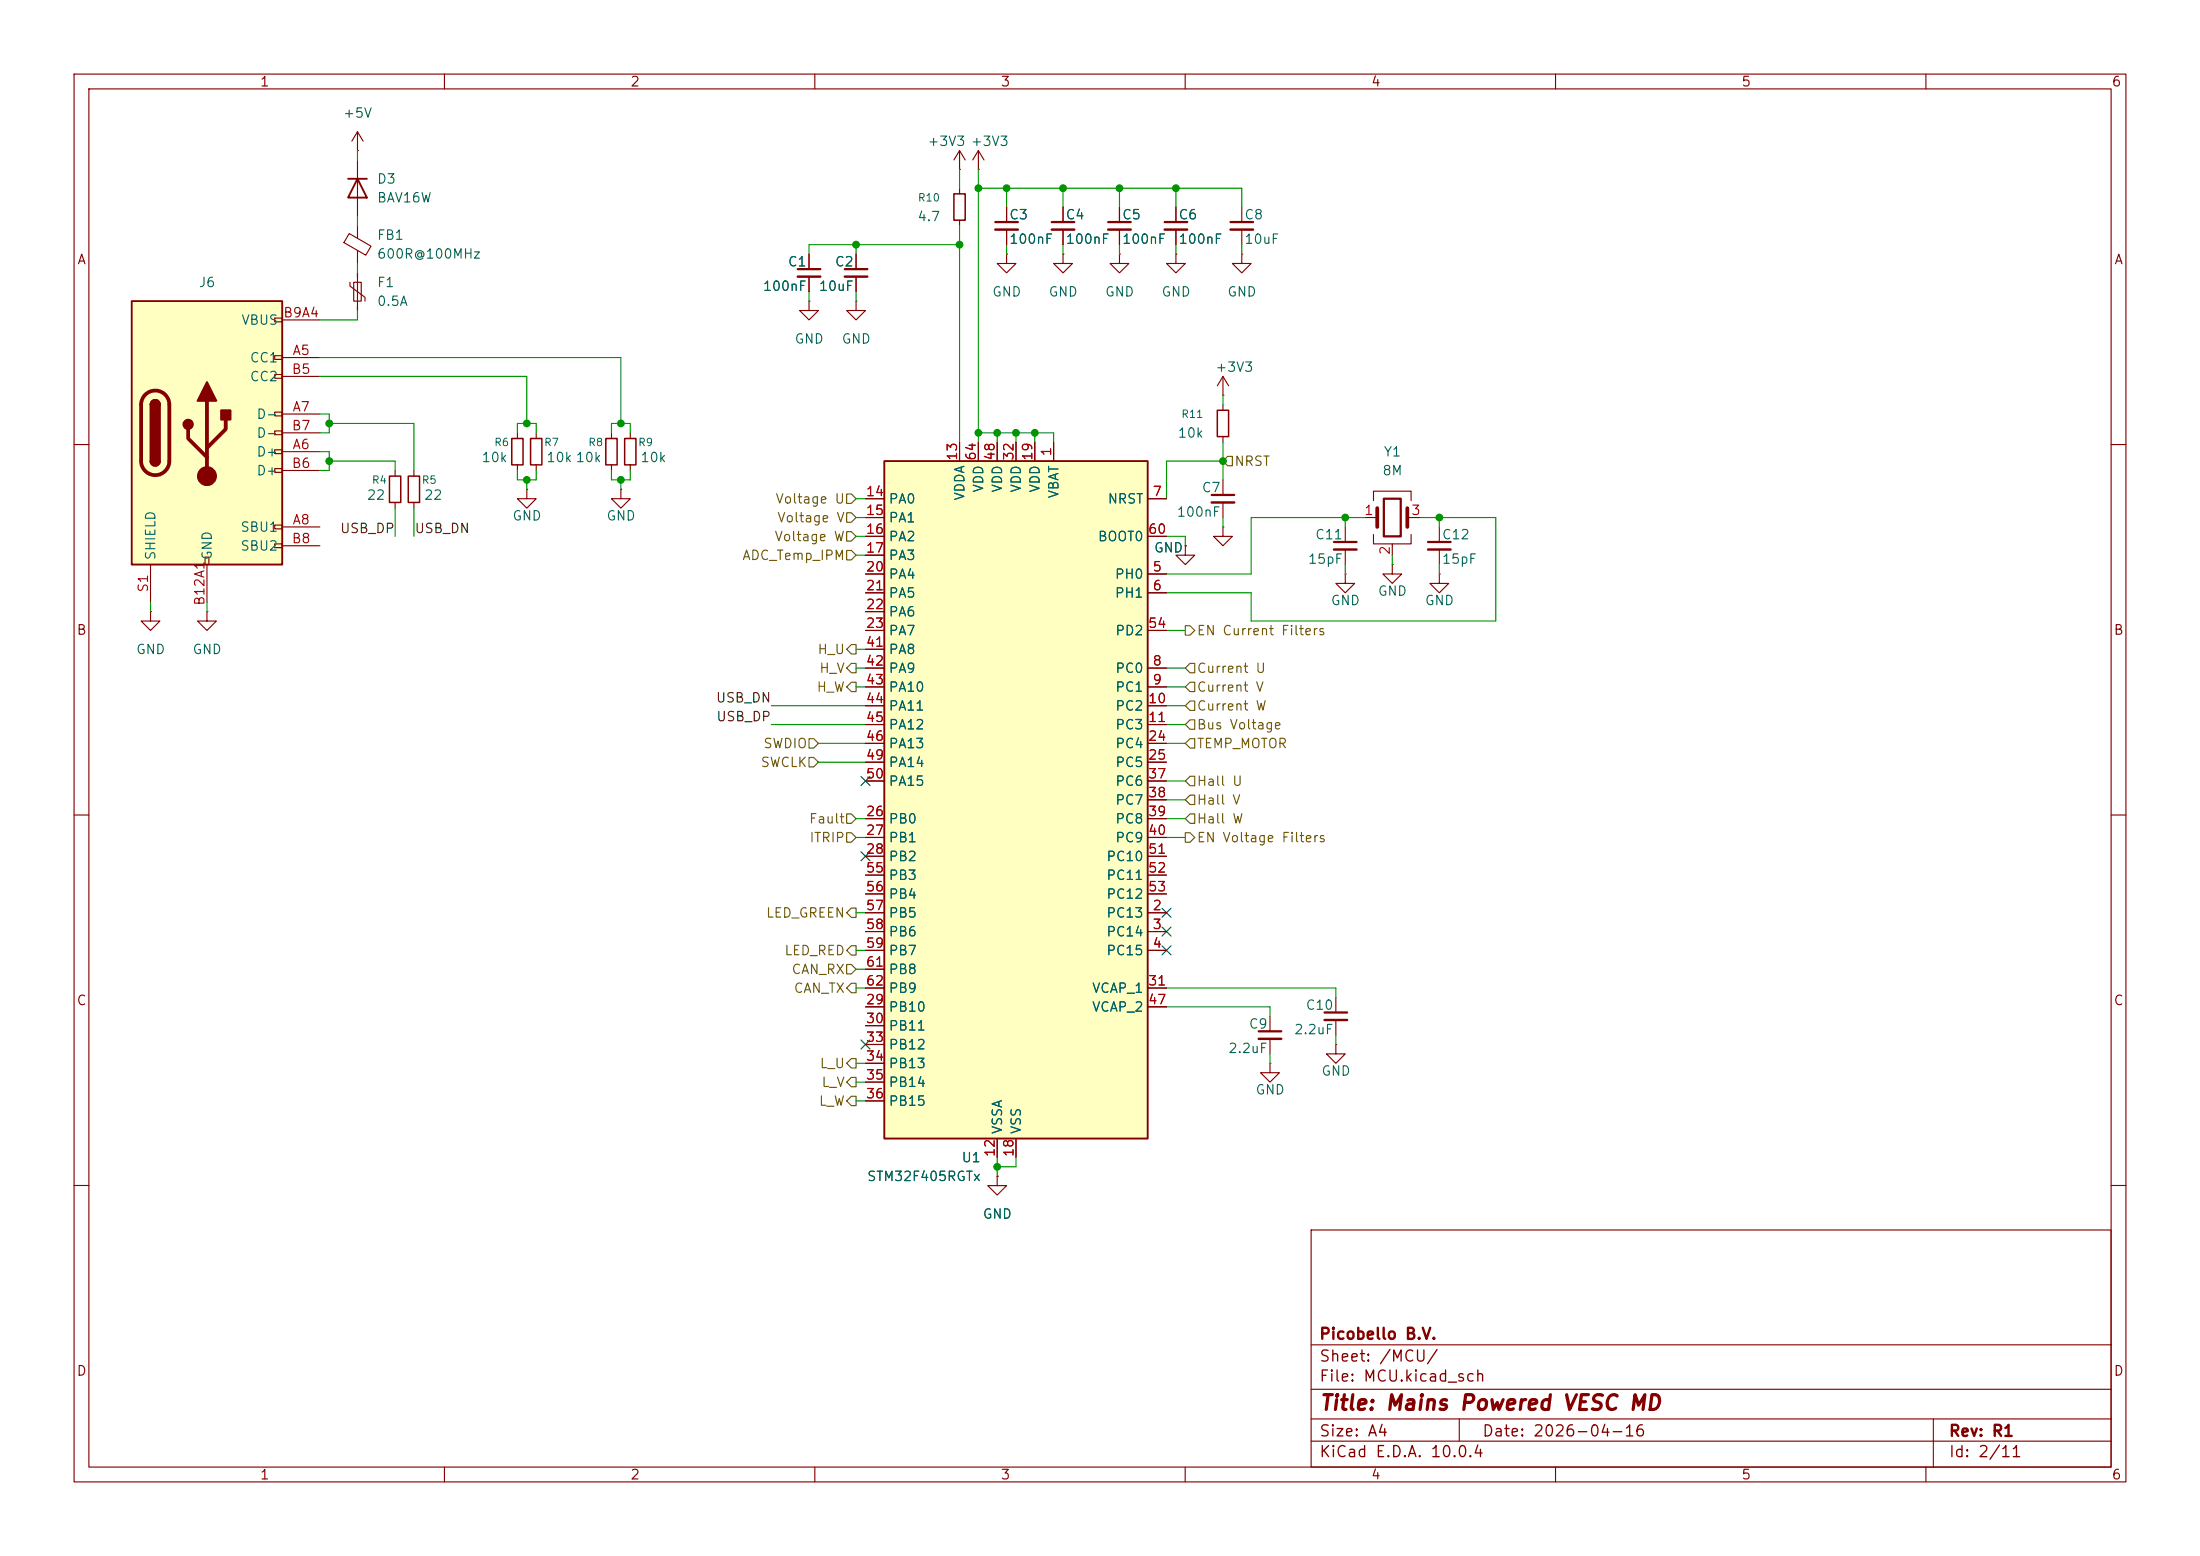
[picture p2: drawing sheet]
<svg xmlns="http://www.w3.org/2000/svg" width="297mm" height="210mm" viewBox="0 0 297 210" stroke-linecap="round" stroke-linejoin="round" font-family="sans-serif">
<g fill="none" stroke="#840000" stroke-width=".15">
<path d="M10 10h277v190h-277zM12 12h273v186h-273zM48.3 17.8v2.5M48.3 17.8l-.8 1.3M48.3 17.8l.7 1.3M60 10v2M110 10v2M160 10v2M210 10v2M260 10v2M47.1 31.5l3 1.7-.7 1.2-3-1.7zM47.2 38.1v.5l2.1 1.5v.5"/>
<path d="M47.8 38.1h1v2.5h-1zM48.3 20.3h.1M48.3 21.6v7.6M48.3 30.5v1.6M48.3 33.8v1.8M48.3 36.8v5.1M69.8 58.4v.8M165.1 53.3h.1M165.1 50.8v2.5M165.1 54.6v.8M165.1 58.9v.8M165.1 50.8l-.8 1.3"/>
<path d="M165.1 50.8l.8 1.3M10 60h2M53.3 63.5v.8M53.3 67.8v.8M55.9 63.5v.8M55.9 67.8v.8M69.8 62.7v.8M71.1 66v1.3h1.3l-1.3 1.3-1.3-1.3h1.3M71.1 66h.1M83.8 66v1.3h1.3l-1.3 1.3-1.3-1.3h1.3M83.8 66h.1M165.1 71.1v1.3h1.3l-1.3 1.3-1.3-1.3h1.3"/>
<path d="M165.1 71.1h.1M165.1 64.8v2M165.1 67.8v2.1M181.6 77.5v1.2h1.3l-1.3 1.3-1.3-1.3h1.3M181.6 77.5h.1M285 60h2M20.3 82.6v1.2h1.3l-1.3 1.3-1.3-1.3h1.3M20.3 82.6h.1M27.9 82.6v1.2h1.3l-1.3 1.3-1.2-1.3h1.2M27.9 82.6h.1M10 110h2M285 110h2"/>
<path d="M171.4 137.2v2M180.3 134.6v2.1M180.3 137.7v2M171.4 143.5v1.3h1.3l-1.3 1.3-1.2-1.3h1.2M171.4 143.5h.1M171.4 140.2v2M180.3 141v1.2h1.3l-1.3 1.3-1.2-1.3h1.2M180.3 141h.1M10 160h2M177 166h108v32h-108zM285 160h2M60 198v2"/>
<path d="M110 198v2M160 198v2M177 194.5h108M177 191.5h108M177 187.5h108M177 181.5h108M197 191.5v3M210 198v2M260 198v2M261 191.5v6.5"/>
</g>
<path d="M69.1 59.2h1.5v3.5h-1.5zM164.3 55.4h1.6v3.5h-1.6zM52.6 64.3h1.5v3.5h-1.5zM55.1 64.3h1.5v3.5h-1.5z" fill="none" stroke="#840000" stroke-width=".2"/>
<path d="M47 24.1h2.5M48.3 24.1l1.2 2.6h-2.5z" fill="none" stroke="#840000" stroke-width=".25"/>
<path d="M163.6 66.8h3M169.9 139.2h3.1M178.8 136.7h3.1" fill="none" stroke="#840000" stroke-width=".3"/>
<path d="M163.6 67.8h3M178.8 137.7h3.1M169.9 140.2h3.1" fill="none" stroke="#840000" stroke-width=".33"/>
<path d="M17.8 40.6h20.3v35.6h-20.3z" fill="#ffffc2"/>
<g fill="none" stroke="#840000" stroke-width=".15">
<path d="M109.2 34.3v2M109.2 37.3v2.1M115.6 34.3v2M115.6 37.3v2.1M129.5 25.4v.8M129.5 29.7v.8M37.1 42.9h1v.5h-1zM37.1 48h1v.5h-1zM37.1 50.5h1v.6h-1zM37.1 55.6h1v.5h-1zM37.1 58.2h1v.5h-1zM38.1 48.3h5.1"/>
<path d="M38.1 55.9h5.1M38.1 50.8h5.1M38.1 58.4h5.1M38.1 43.2h5.1M85.1 58.4v.8M109.2 40.6v1.3h1.3l-1.3 1.3-1.3-1.3h1.3M109.2 40.6h.1M115.6 40.6v1.3h1.2l-1.2 1.3-1.3-1.3h1.3M115.6 40.6h.1M20.3 76.2v5.1M27.7 75.2h.5v1h-.5zM27.9 76.2v5.1"/>
<path d="M37.1 60.7h1v.5h-1zM37.1 63.2h1v.6h-1zM37.1 70.9h1v.5h-1zM37.1 73.4h1v.5h-1zM38.1 61h5.1M38.1 71.1h5.1M38.1 63.5h5.1M38.1 73.7h5.1M85.1 62.7v.8M188 76.2v1.3h1.2l-1.2 1.2-1.3-1.2h1.3M188 76.2h.1M194.3 77.5v1.2h1.3l-1.3 1.3-1.3-1.3h1.3"/>
<path d="M194.3 77.5h.1"/>
</g>
<path d="M17.8 40.6h20.3v35.6h-20.3zM20.3 54.6a.64 .64 0 0 1 .7-.6 .64 .64 0 0 1 .6 .6M20.3 62.2a.64 .64 0 0 0 .7 .7 .64 .64 0 0 0 .6-.7" fill="none" stroke="#840000" stroke-width=".25"/>
<path d="M19.6 53.3a1.9 1.9 0 0 1 2.1-.4 1.9 1.9 0 0 1 1.2 1.7v7.6a1.91 1.91 0 0 1-1.9 1.9 1.91 1.91 0 0 1-2-1.9v-7.6a1.9 1.9 0 0 1 .6-1.3zM25.4 57.9v1.3l2.5 2.5M27.9 54.1v10.2M30.5 56.6v1.3l-2.6 2.6" fill="none" stroke="#840000" stroke-width=".51"/>
<g fill="#840000" stroke="#840000" stroke-width=".25">
<path d="M20.3 54.6h1.3v7.6h-1.3z"/>
<path d="M20.5 54.2a.64 .64 0 0 1 .7-.2 .64 .64 0 0 1 .4 .6h-1.3z"/>
<path d="M20.3 62.2h1.3a.64 .64 0 0 1-.6 .7 .64 .64 0 0 1-.7-.7z"/>
<path d="M27.9 51.6l1.3 2.5h-2.5z"/>
<path d="M29.8 55.4h1.3v1.2h-1.3z"/>
<circle cx="25.4" cy="57.3" r=".63"/>
</g>
<circle cx="27.9" cy="64.3" r="1.27" fill="#840000" stroke="#840000" stroke-width=".15"/>
<path d="M107.7 36.3h3M114 36.3h3.1" fill="none" stroke="#840000" stroke-width=".3"/>
<path d="M107.7 37.3h3M114 37.3h3.1" fill="none" stroke="#840000" stroke-width=".33"/>
<path d="M128.8 26.2h1.5v3.5h-1.5zM84.3 59.2h1.6v3.5h-1.6z" fill="none" stroke="#840000" stroke-width=".2"/>
<path d="M119.4 62.2h35.5v91.5h-35.5z" fill="#ffffc2"/>
<path d="M119.4 62.2h35.5v91.5h-35.5z" fill="none" stroke="#840000" stroke-width=".25"/>
<g fill="none" stroke="#840000" stroke-width=".15">
<path d="M109.2 34.3v2M109.2 37.3v2.1M115.6 34.3v2M115.6 37.3v2.1M129.5 22.9h.1M129.5 20.3v2.6M129.5 20.3l-.7 1.3M129.5 20.3l.8 1.3M132.1 22.9h.1M132.1 20.3v2.6M132.1 20.3l-.8 1.3M132.1 20.3l.7 1.3"/>
<path d="M135.9 34.3v1.3h1.3l-1.3 1.2-1.3-1.2h1.3M135.9 34.3h.1M135.9 27.9v2.1M135.9 31v2M143.5 34.3v1.3h1.3l-1.3 1.2-1.3-1.2h1.3M143.5 34.3h.1M143.5 27.9v2.1M143.5 31v2M151.1 34.3v1.3h1.3l-1.3 1.2-1.2-1.2h1.2M151.1 34.3h.1M151.1 27.9v2.1M151.1 31v2"/>
<path d="M158.7 34.3v1.3h1.3l-1.3 1.2-1.2-1.2h1.2M158.7 34.3h.1M158.7 27.9v2.1M158.7 31v2M167.6 34.3v1.3h1.3l-1.3 1.2-1.2-1.2h1.2M167.6 34.3h.1M167.6 27.9v2.1M167.6 31v2M72.4 58.4v.8M82.5 58.4v.8M129.5 59.7v2.5M132.1 59.7v2.5"/>
<path d="M134.6 59.7v2.5M137.2 59.7v2.5M139.7 59.7v2.5M142.2 59.7v2.5M72.4 62.7v.8M82.5 62.7v.8M116.8 77.5h2.6M116.8 67.3h2.6M116.8 69.9h2.6M116.8 72.4h2.6M116.8 74.9h2.6M154.9 77.5h2.6"/>
<path d="M154.9 67.3h2.6M154.9 72.4h2.6M160 73.7v1.2h1.3l-1.3 1.3-1.3-1.3h1.3M160 73.7h.1M181.6 71.1v2.1M181.6 74.2v2M184.1 69.9h1.8M185.4 67.6v-1.3h5.1v1.3M185.4 72.1v1.3h5.1v-1.3M188 73.4v1.5M190 69.9h1.8M194.3 71.1v2.1"/>
<path d="M194.3 74.2v2M116.8 80h2.6M116.8 90.2h2.6M116.8 92.7h2.6M116.8 95.3h2.6M116.8 97.8h2.6M116.8 82.6h2.6M116.8 85.1h2.6M116.8 87.6h2.6M154.9 80h2.6M154.9 90.2h2.6M154.9 92.7h2.6"/>
<path d="M154.9 95.3h2.6M154.9 97.8h2.6M154.9 85.1h2.6M116.8 100.3h2.6M116.8 102.9h2.6M116.8 110.5h2.6M116.8 113h2.6M116.8 115.6h2.6M116.8 105.4h2.6M116.8 118.1h2.6M154.9 100.3h2.6M154.9 102.9h2.6"/>
<path d="M154.9 110.5h2.6M154.9 113h2.6M154.9 115.6h2.6M154.9 105.4h2.6M154.9 108h2.6M154.9 118.1h2.6M116.8 123.2h2.6M116.8 125.7h2.6M116.8 128.3h2.6M116.8 135.9h2.6M116.8 138.4h2.6M116.8 133.4h2.6"/>
<path d="M116.8 120.7h2.6M116.8 130.8h2.6M154.9 123.2h2.6M154.9 125.7h2.6M154.9 128.3h2.6M154.9 135.9h2.6M154.9 133.4h2.6M154.9 120.7h2.6M116.8 141h2.6M116.8 143.5h2.6M116.8 146.1h2.6M116.8 148.6h2.6"/>
<path d="M134.6 158.8v1.2h1.3l-1.3 1.3-1.3-1.3h1.3M134.6 158.8h.1M134.6 153.7v2.5M137.2 153.7v2.5"/>
</g>
<path d="M134.4 30h3M142 30h3M149.6 30h3.1M157.2 30h3.1M166.1 30h3.1M180.1 73.2h3M186.8 67.3h2.3v5.1h-2.3zM192.8 73.2h3" fill="none" stroke="#840000" stroke-width=".3"/>
<path d="M134.4 31h3M142 31h3M149.6 31h3.1M157.2 31h3.1M166.1 31h3.1M180.1 74.2h3M192.8 74.2h3" fill="none" stroke="#840000" stroke-width=".33"/>
<path d="M185.9 68.6v2.5M190 68.6v2.5" fill="none" stroke="#840000" stroke-width=".51"/>
<path d="M71.6 59.2h1.6v3.5h-1.6zM81.8 59.2h1.5v3.5h-1.5z" fill="none" stroke="#840000" stroke-width=".2"/>
<g fill="none" stroke="#725600" stroke-width=".15">
<path d="M114.3 66.7h.6l.7 .6-.7 .6h-.6zM114.3 71.8h.6l.7 .6-.7 .6h-.6zM114.3 69.2h.6l.7 .7-.7 .6h-.6zM114.3 74.3h.6l.7 .6-.7 .7h-.6zM165.7 61.6h.7v1.3h-.7l-.6-.7zM109.2 99.7h.7l.6 .6-.6 .7h-.7zM114.9 89.5h.7v1.3h-.7l-.6-.6zM114.9 87h.7v1.3h-.7l-.6-.7zM114.9 92.1h.7v1.2h-.7l-.6-.6zM160 84.5h.7l.6 .6-.6 .6h-.7zM160.7 92.1h.6v1.2h-.6l-.7-.6zM160.7 99.7h.6v1.3h-.6l-.7-.7z"/>
<path d="M160.7 94.6h.6v1.3h-.6l-.7-.6zM160.7 97.2h.6v1.2h-.6l-.7-.6zM160.7 89.5h.6v1.3h-.6l-.7-.6zM109.2 102.2h.7l.6 .7-.6 .6h-.7zM114.3 112.4h.6l.7 .6-.7 .7h-.6zM114.3 109.9h.6l.7 .6-.7 .6h-.6zM160 112.4h.7l.6 .6-.6 .7h-.7zM160.7 104.8h.6v1.2h-.6l-.7-.6zM160.7 107.3h.6v1.3h-.6l-.7-.6zM160.7 109.9h.6v1.2h-.6l-.7-.6zM114.3 130.2h.6l.7 .6-.7 .6h-.6zM114.9 122.6h.7v1.2h-.7l-.6-.6z"/>
<path d="M114.9 127.6h.7v1.3h-.7l-.6-.6zM114.9 132.7h.7v1.3h-.7l-.6-.6zM114.9 145.4h.7v1.3h-.7l-.6-.6zM114.9 148h.7v1.2h-.7l-.6-.6zM114.9 142.9h.7v1.2h-.7l-.6-.6z"/>
</g>
<g fill="none" stroke="#009600" stroke-width=".15">
<path d="M48.3 20.3v1.3M48.3 29.2v1.3M48.3 35.6v1.2M109.2 39.4v1.2M115.6 33v1.3M115.6 39.4v1.2M129.5 22.9v2.5M129.5 30.5v29.2M129.5 33h-20.3v1.3M132.1 25.4h35.5v2.5M132.1 22.9v36.8M135.9 25.4v2.5"/>
<path d="M135.9 33v1.3M143.5 25.4v2.5M143.5 33v1.3M151.1 25.4v2.5M151.1 33v1.3M158.7 25.4v2.5M158.7 33v1.3M167.6 33v1.3M43.2 48.3h40.6v8.9M43.2 55.9h1.2v2.5h-1.2M43.2 50.8h27.9v6.4M44.4 57.2h11.5v6.3"/>
<path d="M48.3 41.9v1.3h-5.1M69.8 58.4v-1.2h2.6v1.2M82.5 58.4v-1.2h2.6v1.2M132.1 58.4h10.1v1.3M134.6 58.4v1.3M137.2 58.4v1.3M139.7 58.4v1.3M165.1 53.3v1.3M165.1 59.7v5.1M43.2 61h1.2v2.5h-1.2M44.4 62.2h8.9v1.3M53.3 68.6v3.8"/>
<path d="M55.9 68.6v3.8M69.8 63.5v1.3h2.6v-1.3M71.1 64.8v1.2M82.5 63.5v1.3h2.6v-1.3M83.8 64.8v1.2M115.6 69.9h1.2M115.6 72.4h1.2M115.6 74.9h1.2M115.6 67.3h1.2M157.5 72.4h2.5v1.3M165.1 62.2h-7.6v5.1M165.1 69.9v1.2"/>
<path d="M181.6 69.9v1.2M181.6 76.2v1.3M184.1 69.9h-15.2v7.6h-11.4M188 74.9v1.3M191.8 69.9h10.1v13.9h-33v-3.8h-11.4M194.3 69.9v1.2M194.3 76.2v1.3M20.3 81.3v1.3M27.9 81.3v1.3M104.1 95.3h12.7M104.1 97.8h12.7M115.6 90.2h1.2"/>
<path d="M115.6 92.7h1.2M115.6 87.6h1.2M157.5 85.1h2.5M157.5 95.3h2.5M157.5 90.2h2.5M157.5 92.7h2.5M157.5 97.8h2.5M110.5 100.3h6.3M110.5 102.9h6.3M115.6 113h1.2M115.6 110.5h1.2M157.5 105.4h2.5"/>
<path d="M157.5 113h2.5M157.5 108h2.5M157.5 110.5h2.5M157.5 100.3h2.5M115.6 133.4h1.2M115.6 123.2h1.2M115.6 128.3h1.2M115.6 130.8h1.2M157.5 135.9h13.9v1.3M157.5 133.4h22.8v1.2M180.3 139.7v1.3M115.6 143.5h1.2"/>
<path d="M115.6 146.1h1.2M115.6 148.6h1.2M134.6 156.2v2.6M137.2 156.2v1.3h-2.6M171.4 142.2v1.3"/>
</g>
<path d="M116.2 115l1.2 1.2M116.2 104.8l1.2 1.2M117.4 115l-1.2 1.2M117.4 104.8l-1.2 1.2M156.9 127.7l1.2 1.2M156.9 125.1l1.2 1.2M156.9 122.6l1.2 1.2M158.1 127.7l-1.2 1.2M158.1 125.1l-1.2 1.2M158.1 122.6l-1.2 1.2M116.2 140.4l1.2 1.2M117.4 140.4l-1.2 1.2" fill="none" stroke="#000084" stroke-width=".15"/>
<g fill="#009600" stroke="#009600" stroke-width=".14">
<circle cx="134.6" cy="157.5" r=".46"/>
<circle cx="139.7" cy="58.4" r=".46"/>
<circle cx="137.2" cy="58.4" r=".46"/>
<circle cx="181.6" cy="69.9" r=".46"/>
<circle cx="165.1" cy="62.2" r=".46"/>
<circle cx="132.1" cy="58.4" r=".46"/>
<circle cx="134.6" cy="58.4" r=".46"/>
<circle cx="129.5" cy="33" r=".46"/>
<circle cx="115.6" cy="33" r=".46"/>
<circle cx="44.4" cy="62.2" r=".46"/>
<circle cx="71.1" cy="57.2" r=".46"/>
<circle cx="83.8" cy="64.8" r=".46"/>
<circle cx="44.4" cy="57.2" r=".46"/>
<circle cx="83.8" cy="57.2" r=".46"/>
<circle cx="71.1" cy="64.8" r=".46"/>
<circle cx="151.1" cy="25.4" r=".46"/>
<circle cx="143.5" cy="25.4" r=".46"/>
<circle cx="135.9" cy="25.4" r=".46"/>
<circle cx="158.7" cy="25.4" r=".46"/>
<circle cx="132.1" cy="25.4" r=".46"/>
<circle cx="194.3" cy="69.9" r=".46"/>
</g>
<text font-size="2" fill="#840000" x="178" y="190.8">Title: Mains Powered VESC MD</text>
<g font-size="1.5" fill="#840000">
<text x="178" y="184.2">Sheet: /MCU/</text>
<text x="178" y="181.2">Picobello B.V.</text>
<text x="178" y="186.9">File: MCU.kicad_sch</text>
<text x="178" y="197.1">KiCad E.D.A. 10.0.4</text>
<text x="178" y="194.3">Size: A4</text>
<text x="200" y="194.3">Date: 2026-04-16</text>
<text x="263" y="194.3">Rev: R1</text>
<text x="263" y="197.1">Id: 2/11</text>
</g>
<g font-size="1.3" fill="#840000">
<text x="35" y="12">1</text>
<text x="85" y="12">2</text>
<text x="135" y="12">3</text>
<text x="185" y="12">4</text>
<text x="235" y="12">5</text>
<text x="285" y="12">6</text>
<text x="10.3" y="36">A</text>
<text x="285.3" y="36">A</text>
<text x="10.3" y="86">B</text>
<text x="285.3" y="86">B</text>
<text x="10.3" y="136">C</text>
<text x="285.3" y="136">C</text>
<text x="10.3" y="186">D</text>
<text x="285.3" y="186">D</text>
<text x="35" y="200">1</text>
<text x="85" y="200">2</text>
<text x="135" y="200">3</text>
<text x="185" y="200">4</text>
<text x="235" y="200">5</text>
<text x="285" y="200">6</text>
</g>
<g font-size="1.3" fill="#006464">
<text x="46.2" y="16.2">+5V</text>
<text x="125.1" y="20">+3V3 +3V3</text>
<text x="50.8" y="25.1">D3</text>
<text x="50.8" y="27.6">BAV16W</text>
<text x="136.2" y="29.9">C3</text>
<text x="143.8" y="29.9">C4</text>
<text x="151.4" y="29.9">C5</text>
<text x="159" y="29.9">C6</text>
<text x="167.9" y="29.9">C8</text>
<text x="50.8" y="32.7">FB1</text>
<text x="50.8" y="35.2">600R@100MHz</text>
<text x="123.8" y="30.2">4.7</text>
<text x="136.2" y="33.2">100nF</text>
<text x="143.8" y="33.2">100nF</text>
<text x="151.4" y="33.2">100nF</text>
<text x="159" y="33.2">100nF</text>
<text x="167.9" y="33.2">10uF</text>
<text x="26.7" y="39.1">J6</text>
<text x="50.8" y="39.1">F1</text>
<text x="50.8" y="41.6">0.5A</text>
<text x="102.9" y="39.6">100nF</text>
<text x="106.3" y="36.3">C1</text>
<text x="110.4" y="39.6">10uF</text>
<text x="112.6" y="36.3">C2</text>
<text x="133.9" y="40.3">GND</text>
<text x="141.5" y="40.3">GND</text>
<text x="149.1" y="40.3">GND</text>
<text x="156.7" y="40.3">GND</text>
<text x="165.6" y="40.3">GND</text>
<text x="32.5" y="44.2">VBUS</text>
<text x="107.2" y="46.7">GND</text>
<text x="113.5" y="46.7">GND</text>
<text x="33.6" y="49.2">CC1</text>
<text x="33.6" y="51.8">CC2</text>
<text x="164" y="50.5">+3V3</text>
<text x="34.5" y="56.9">D-</text>
<text x="34.5" y="59.4">D-</text>
<text x="158.9" y="59.4">10k</text>
<text x="34.5" y="61.9">D+</text>
<text x="34.5" y="64.5">D+</text>
<text x="64.9" y="62.7">10k</text>
<text x="73.7" y="62.7">10k 10k</text>
<text x="86.4" y="62.7">10k</text>
<text x="186.5" y="64.5">8M</text>
<text x="186.7" y="61.9">Y1</text>
<text x="49.4" y="67.8">22</text>
<text x="57.2" y="67.8">22</text>
<text x="69.1" y="70.6">GND</text>
<text x="81.8" y="70.6">GND</text>
<text x="119.9" y="68.3">PA0</text>
<text x="119.9" y="70.8">PA1</text>
<text x="130.5" y="67.7" transform="rotate(-90 130.5 67.7)">VDDA</text>
<text x="133.1" y="66.6" transform="rotate(-90 133.1 66.6)">VDD</text>
<text x="135.6" y="66.6" transform="rotate(-90 135.6 66.6)">VDD</text>
<text x="138.1" y="66.6" transform="rotate(-90 138.1 66.6)">VDD</text>
<text x="140.7" y="66.6" transform="rotate(-90 140.7 66.6)">VDD</text>
<text x="143.2" y="67.4" transform="rotate(-90 143.2 67.4)">VBAT</text>
<text x="149.5" y="68.3">NRST</text>
<text x="158.8" y="70.1">100nF</text>
<text x="162.2" y="66.8">C7</text>
<text x="21.3" y="75.7" transform="rotate(-90 21.3 75.7)">SHIELD</text>
<text x="28.9" y="75.7" transform="rotate(-90 28.9 75.7)">GND</text>
<text x="32.4" y="72.1">SBU1</text>
<text x="32.4" y="74.6">SBU2</text>
<text x="119.9" y="73.4">PA2</text>
<text x="119.9" y="75.9">PA3</text>
<text x="148.1" y="73.4">BOOT0</text>
<text x="155.7" y="74.9">GND</text>
<text x="176.5" y="76.4">15pF</text>
<text x="177.5" y="73.1">C11</text>
<text x="194.6" y="73.1">C12</text>
<text x="194.6" y="76.4">15pF</text>
<text x="119.9" y="78.4">PA4</text>
<text x="119.9" y="81">PA5</text>
<text x="119.9" y="83.5">PA6</text>
<text x="150.4" y="78.4">PH0</text>
<text x="150.4" y="81">PH1</text>
<text x="179.6" y="82">GND</text>
<text x="185.9" y="80.7">GND</text>
<text x="192.3" y="82">GND</text>
<text x="18.3" y="88.6">GND</text>
<text x="25.9" y="88.6">GND</text>
<text x="119.9" y="86.1">PA7</text>
<text x="119.9" y="88.6">PA8</text>
<text x="150.5" y="86.1">PD2</text>
<text x="119.9" y="91.1">PA9</text>
<text x="119.9" y="93.7">PA10</text>
<text x="150.5" y="91.1">PC0</text>
<text x="150.5" y="93.7">PC1</text>
<text x="119.9" y="96.2">PA11</text>
<text x="119.9" y="98.8">PA12</text>
<text x="119.9" y="101.3">PA13</text>
<text x="150.5" y="96.2">PC2</text>
<text x="150.5" y="98.8">PC3</text>
<text x="150.5" y="101.3">PC4</text>
<text x="119.9" y="103.8">PA14</text>
<text x="119.9" y="106.4">PA15</text>
<text x="150.5" y="103.8">PC5</text>
<text x="150.5" y="106.4">PC6</text>
<text x="119.9" y="111.5">PB0</text>
<text x="150.5" y="108.9">PC7</text>
<text x="150.5" y="111.5">PC8</text>
<text x="119.9" y="114">PB1</text>
<text x="119.9" y="116.5">PB2</text>
<text x="119.9" y="119.1">PB3</text>
<text x="149.3" y="116.5">PC10</text>
<text x="149.3" y="119.1">PC11</text>
<text x="150.5" y="114">PC9</text>
<text x="119.9" y="121.6">PB4</text>
<text x="119.9" y="124.2">PB5</text>
<text x="149.3" y="124.2">PC13</text>
<text x="149.3" y="121.6">PC12</text>
<text x="119.9" y="126.7">PB6</text>
<text x="119.9" y="129.2">PB7</text>
<text x="119.9" y="131.8">PB8</text>
<text x="149.3" y="126.7">PC14</text>
<text x="149.3" y="129.2">PC15</text>
<text x="119.9" y="136.9">PB10</text>
<text x="119.9" y="134.3">PB9</text>
<text x="147.3" y="134.3">VCAP_1</text>
<text x="147.3" y="136.9">VCAP_2</text>
<text x="176.2" y="136.6">C10</text>
<text x="119.9" y="139.4">PB11</text>
<text x="119.9" y="141.9">PB12</text>
<text x="165.7" y="142.4">2.2uF</text>
<text x="168.5" y="139.1">C9</text>
<text x="174.6" y="139.9">2.2uF</text>
<text x="119.9" y="144.5">PB13</text>
<text x="119.9" y="147">PB14</text>
<text x="119.9" y="149.6">PB15</text>
<text x="169.4" y="148">GND</text>
<text x="178.3" y="145.5">GND</text>
<text x="135.6" y="153.2" transform="rotate(-90 135.6 153.2)">VSSA</text>
<text x="138.1" y="153.2" transform="rotate(-90 138.1 153.2)">VSS</text>
<text x="117" y="159.7">STM32F405RGTx</text>
<text x="129.7" y="157.2">U1</text>
<text x="132.6" y="164.8">GND</text>
</g>
<g font-size="1.3" fill="#a90000">
<text x="38.1" y="43.2">B9A4</text>
<text x="39.3" y="50.8">B5</text>
<text x="39.4" y="48.2">A5</text>
<text x="39.3" y="58.4">B7</text>
<text x="39.4" y="55.9">A7</text>
<text x="39.3" y="63.5">B6</text>
<text x="39.4" y="60.9">A6</text>
<text x="129.5" y="62.3" transform="rotate(-90 129.5 62.3)">13</text>
<text x="132.1" y="62.3" transform="rotate(-90 132.1 62.3)">64</text>
<text x="134.6" y="62.3" transform="rotate(-90 134.6 62.3)">48</text>
<text x="137.1" y="62.3" transform="rotate(-90 137.1 62.3)">32</text>
<text x="139.7" y="62.3" transform="rotate(-90 139.7 62.3)">19</text>
<text x="142.2" y="61.7" transform="rotate(-90 142.2 61.7)">1</text>
<text x="39.4" y="71.1">A8</text>
<text x="116.8" y="67.3">14</text>
<text x="116.8" y="69.8">15</text>
<text x="155.5" y="67.3">7</text>
<text x="184.1" y="69.8">1</text>
<text x="190.4" y="69.8">3</text>
<text x="39.3" y="73.6">B8</text>
<text x="116.8" y="72.4">16</text>
<text x="116.8" y="74.9">17</text>
<text x="116.8" y="77.4">20</text>
<text x="154.9" y="72.4">60</text>
<text x="155.5" y="77.4">5</text>
<text x="187.9" y="75" transform="rotate(-90 187.9 75)">2</text>
<text x="20.3" y="80.1" transform="rotate(-90 20.3 80.1)">S1</text>
<text x="27.9" y="81.8" transform="rotate(-90 27.9 81.8)">B12A1</text>
<text x="116.8" y="80">21</text>
<text x="116.8" y="82.5">22</text>
<text x="155.5" y="80">6</text>
<text x="116.8" y="85.1">23</text>
<text x="116.8" y="87.6">41</text>
<text x="154.9" y="85.1">54</text>
<text x="116.8" y="90.1">42</text>
<text x="116.8" y="92.7">43</text>
<text x="116.8" y="95.2">44</text>
<text x="154.9" y="95.2">10</text>
<text x="155.5" y="90.1">8</text>
<text x="155.5" y="92.7">9</text>
<text x="116.8" y="97.8">45</text>
<text x="116.8" y="100.3">46</text>
<text x="154.9" y="97.8">11</text>
<text x="154.9" y="100.3">24</text>
<text x="116.8" y="102.8">49</text>
<text x="116.8" y="105.4">50</text>
<text x="154.9" y="102.8">25</text>
<text x="154.9" y="105.4">37</text>
<text x="154.9" y="107.9">38</text>
<text x="116.8" y="110.5">26</text>
<text x="116.8" y="113">27</text>
<text x="154.9" y="110.5">39</text>
<text x="154.9" y="113">40</text>
<text x="116.8" y="115.5">28</text>
<text x="116.8" y="118.1">55</text>
<text x="154.9" y="115.5">51</text>
<text x="154.9" y="118.1">52</text>
<text x="116.8" y="120.6">56</text>
<text x="116.8" y="123.2">57</text>
<text x="116.8" y="125.7">58</text>
<text x="154.9" y="120.6">53</text>
<text x="155.5" y="123.2">2</text>
<text x="155.5" y="125.7">3</text>
<text x="116.8" y="128.2">59</text>
<text x="116.8" y="130.8">61</text>
<text x="155.5" y="128.2">4</text>
<text x="116.8" y="135.9">29</text>
<text x="116.8" y="133.3">62</text>
<text x="154.9" y="133.3">31</text>
<text x="154.9" y="135.9">47</text>
<text x="116.8" y="138.4">30</text>
<text x="116.8" y="140.9">33</text>
<text x="116.8" y="143.5">34</text>
<text x="116.8" y="146">35</text>
<text x="116.8" y="148.6">36</text>
<text x="134.6" y="156.3" transform="rotate(-90 134.6 156.3)">12</text>
<text x="137.1" y="156.3" transform="rotate(-90 137.1 156.3)">18</text>
</g>
<g font-size="1.3" fill="#725600">
<text x="166.6" y="63.2">NRST</text>
<text x="104.6" y="68.3">Voltage U</text>
<text x="104.8" y="70.8">Voltage V</text>
<text x="100.1" y="75.9">ADC_Temp_IPM</text>
<text x="104.5" y="73.4">Voltage W</text>
<text x="110.3" y="88.6">H_U</text>
<text x="161.5" y="86.1">EN Current Filters</text>
<text x="110.2" y="93.7">H_W</text>
<text x="110.5" y="91.1">H_V</text>
<text x="161.5" y="93.7">Current V</text>
<text x="161.5" y="91.1">Current U</text>
<text x="103" y="101.3">SWDIO</text>
<text x="161.5" y="101.3">TEMP_MOTOR</text>
<text x="161.5" y="96.2">Current W</text>
<text x="161.5" y="98.8">Bus Voltage</text>
<text x="102.6" y="103.8">SWCLK</text>
<text x="161.5" y="106.4">Hall U</text>
<text x="109.1" y="111.5">Fault</text>
<text x="161.5" y="108.9">Hall V</text>
<text x="161.5" y="111.5">Hall W</text>
<text x="109.2" y="114">ITRIP</text>
<text x="161.5" y="114">EN Voltage Filters</text>
<text x="103.3" y="124.2">LED_GREEN</text>
<text x="105.8" y="129.2">LED_RED</text>
<text x="106.8" y="131.8">CAN_RX</text>
<text x="107.1" y="134.3">CAN_TX</text>
<text x="110.5" y="149.6">L_W</text>
<text x="110.6" y="144.5">L_U</text>
<text x="110.8" y="147">L_V</text>
</g>
<g font-size="1.3" fill="#0f0f0f">
<text x="45.8" y="72.3">USB_DP</text>
<text x="55.9" y="72.3">USB_DN</text>
<text x="96.6" y="95.1">USB_DN</text>
<text x="96.6" y="97.7">USB_DP</text>
</g>
<g font-size="1" fill="#006464">
<text x="123.8" y="27.4">R10</text>
<text x="159.4" y="56.7">R11</text>
<text x="50.1" y="65.5">R4</text>
<text x="56.9" y="65.5">R5</text>
<text x="66.6" y="60.5">R6</text>
<text x="73.4" y="60.5">R7</text>
<text x="79.3" y="60.5">R8</text>
<text x="86.1" y="60.5">R9</text>
</g>
</svg>
